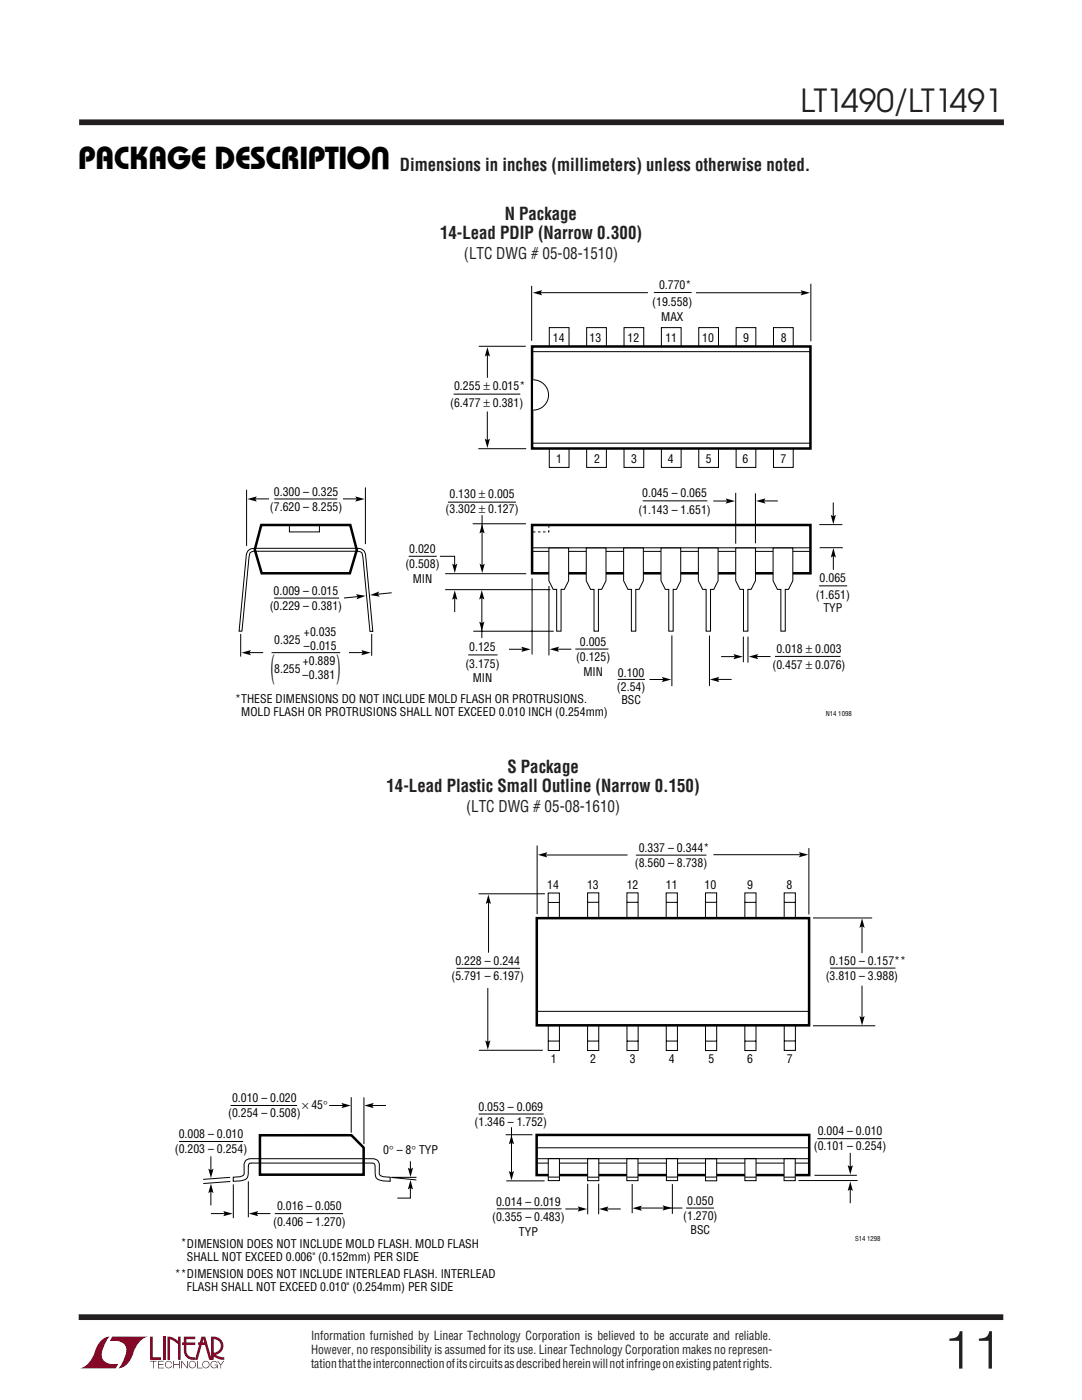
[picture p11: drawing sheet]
<svg xmlns="http://www.w3.org/2000/svg" width="216mm" height="279mm" viewBox="0 0 216 279" stroke-linecap="round" stroke-linejoin="round" font-family="sans-serif">
<path d="M15.8 24.4h184.5M15.7 262.9h184.5" fill="none" stroke="#231f20" stroke-width="1.1" stroke-linecap="butt"/>
<g fill="#900126">
<path d="M30 266.7h.5v4.2h1.6v.5h-2.1z"/>
<path d="M19.9 267.8a2.65 2.65 0 0 1 2-1.1 5.2 5.2 0 0 0-1.5 4.2 2.65 2.65 0 0 0 3.2 1.3l-.5 .9h-7.2a5 5 0 0 0 3.2-3.9z"/>
<path d="M22.4 266.7h7.2a5 5 0 0 0-3.2 3.9 3.3 3.3 0 0 1-2.8 2.5 5.2 5.2 0 0 0 1.5-4.2 2.65 2.65 0 0 0-3.2-1.3z"/>
<path d="M32.5 266.7h.5v4.7h-.5z"/>
<path d="M33.4 266.7l1.1 .2 1 .7v-.9h.5v4.7h-.5v-3.1l-1.6-1v4.1h-.5z"/>
<path d="M29.9 271.6h1.4v.1h-.6v1.4h-.2v-1.4h-.6z"/>
<path d="M31.5 271.6h1.2v.1h-1v.6h.9v.1h-.9v.6h1v.1h-1.2z"/>
<path d="M34.6 271.6h.1v.7h1.1v-.7h.1v1.5h-.1v-.7h-1.1v.7h-.1z"/>
<path d="M36.2 271.6h.1l1 1.3v-1.3h.2v1.5h-.2l-1-1.3v1.3h-.1z"/>
<path d="M39.3 271.6h.2v1.4h.9v.1h-1.1z"/>
<path d="M43.3 271.6h.2l.5 .7 .6-.7h.1l-.6 .9v.6h-.1v-.6z"/>
<path d="M36.7 266.7h2.3v.6h-1.8v.6h1.8v.5h-1.8v1.2a1.35 1.35 0 0 0 1.7 1.3v.5l1.3-4.6 .8-.1 1.1 4.2v-4.2a1.88 1.88 0 0 1 2.4 1.4 1.88 1.88 0 0 1-1.5 2.3l.8 .4 1 .1v.5h-.5a3.4 3.4 0 0 1-1.8-.8v-.6a1.37 1.37 0 0 0 1.5-1.3 1.37 1.37 0 0 0-1.4-1.4v4.1h-.9l-.8-3h-1.4v-.5h1.3l-.2-.6-1.2 4.1a2.1 2.1 0 0 1-2.7-1.3v-1.7h-.4v-.5h.4z"/>
<path d="M37.9 271.8a.74 .74 0 0 1 1.1 .1 .74 .74 0 0 1-.4 1.1 .74 .74 0 0 1-.9-.7h.1a.61 .61 0 0 0 .8 .6 .61 .61 0 0 0 .2-1 .61 .61 0 0 0-1 .2v.2h-.1z"/>
<path d="M40.6 271.8a.74 .74 0 0 1 1.1 .1 .74 .74 0 0 1-.4 1.1 .74 .74 0 0 1-.9-.7h.1a.61 .61 0 0 0 .8 .6 .61 .61 0 0 0 .2-1 .61 .61 0 0 0-1 .2v.2h-.1z"/>
<path d="M42.2 271.8a.74 .74 0 0 1 1.2 .3h-.1a.6 .6 0 0 0-1-.2 .6 .6 0 0 0 .1 .9 .6 .6 0 0 0 .9-.3h-.5v-.2h.7v.8h-.2v-.3a.74 .74 0 0 1-1.1 .1 .74 .74 0 0 1 0-1.1z"/>
<path d="M33.1 271.8a.73 .73 0 0 1 1.2 .4h-.1a.6 .6 0 0 0-.9-.4 .6 .6 0 0 0 0 1 .6 .6 0 0 0 .9-.2h.1a.74 .74 0 0 1-1.1 .4 .74 .74 0 0 1-.1-1.2z"/>
</g>
<g fill="none" stroke="#000" stroke-width=".2">
<path d="M128.2 100h12.9M146.8 98.4v10.1M150.7 98.4v10M81.5 111h5.7M87.8 111h2.9v1.9M88.8 114.5h16.2M88.8 117.7h21M89.4 100.2h13.5M94.3 104.5h10.7M96.1 118.5v8.8M96.2 102.8v10.4M106.2 115.4v15.2"/>
<path d="M106.2 110h55.4M106.2 109.3h55.4M109.5 116.9v13.9M163.4 116.9h5.6M163.5 104.7h4.6M163.6 109.3h4.6M93.4 130.7h5.9M94.4 126h16.1M114.8 129.5h6.6M123.2 135.6h5.5M134.1 126.8v10.1M141.6 126.9v10"/>
<path d="M148.3 127.1v5.1M149.3 127.1v5.1M154.6 131h13.1"/>
</g>
<path d="M106.2 104.8h55.5v9.6h-55.5z" fill="none" stroke="#000" stroke-width=".5"/>
<path d="M109.5 104.8v1.4h-3.3" fill="none" stroke="#000" stroke-width=".2" stroke-dasharray=".5 .5" stroke-linecap="butt"/>
<g fill="#fff" stroke="#000" stroke-width=".2">
<path d="M109.5 109.4h4v6.5l-.9 1.7h-.6v8.4h-.9v-8.4h-.7l-.9-1.7z"/>
<path d="M117 109.4h3.9v6.5l-.8 1.7h-.7v8.4h-.9v-8.4h-.7l-.8-1.7z"/>
<path d="M124.4 109.4h4v6.5l-.9 1.7h-.6v8.4h-.9v-8.4h-.7l-.9-1.7z"/>
<path d="M131.9 109.4h3.9v6.5l-.8 1.7h-.7v8.4h-.9v-8.4h-.6l-.9-1.7z"/>
<path d="M139.3 109.4h4v6.5l-.9 1.7h-.6v8.4h-.9v-8.4h-.7l-.9-1.7z"/>
<path d="M146.8 109.4h3.9v6.5l-.8 1.7h-.7v8.4h-.8v-8.4h-.7l-.9-1.7z"/>
<path d="M154.3 109.4h3.9v6.5l-.9 1.7h-.6v8.4h-.9v-8.4h-.7l-.8-1.7z"/>
</g>
<g fill="none" stroke="#000" stroke-width=".2">
<path d="M106.1 57v11M130.5 58.4h7.5M161.8 56.6v11.5M90.5 78.7h13.3M95.5 69.1h9.4M109.6 65.4h3.9v27.9h-3.9zM117.1 65.4h3.9v27.9h-3.9zM124.5 65.4h4v27.9h-4zM132 65.4h3.9v27.9h-3.9zM139.4 65.4h4v27.9h-4zM146.9 65.4h3.9v27.9h-3.9zM154.3 65.4h4v27.9h-4z"/>
<path d="M95.4 89.5h9.6"/>
</g>
<path d="M106.2 69.1h55.5v20.4h-55.5z" fill="#fff" stroke="#000" stroke-width=".5"/>
<path d="M106.2 70.2h55.4M106.3 88.4h55.3" fill="none" stroke="#000" stroke-width=".2"/>
<path d="M106.4 75.8a3 3 0 0 1 3.1 3 3 3 0 0 1-3.1 3z" fill="#fff" stroke="#000" stroke-width=".2"/>
<path d="M52.1 104.8h17.8l1.3 5-1.4 4.6h-17.6l-1.4-4.7z" fill="none" stroke="#000" stroke-width=".5"/>
<path d="M49.2 97.7v11.3M50.5 99.6h20.8M72.9 97.3v11.3M54.7 119.4h13M57.7 104.8v1.4h6v-1.4M48 126.5v4.5M74.2 126.5v4.4" fill="none" stroke="#000" stroke-width=".2"/>
<path d="M53.8 99.1h14.5v.9h-14.5z" fill="#fff"/>
<g fill="none" stroke="#000" stroke-width=".2">
<path d="M107.6 58.4h21.7M138.9 58.4h21.4M97.3 70.6v4.8M54.7 99.6h12.6M97.2 82.1v6M142.3 100h3M152.2 100h3M50.7 109.4h20.6M50.8 110h20.6M50.9 109.4a1.49 1.49 0 0 0-1.7 1.2l-1.5 15.4h.6l1.4-15a.87 .87 0 0 1 1.1-1M71.2 109.4a1.49 1.49 0 0 1 1.7 1.2l1.5 15.4h-.6l-1.4-15a.87 .87 0 0 0-1.1-1M71.6 119l-3 .4"/>
<path d="M78.2 118.3l-3 .3M90.7 119.1v3.1M166.3 100.3v3M166.3 110.7v3M49.5 130.2h3M54.2 130.3h13.7M69.6 130.2h3.1M101.6 129.6h3M111 129.6h3M129.6 135.6h3M143 135.6h3M143.9 131h3"/>
<path d="M150.7 131h3.1"/>
</g>
<g fill="#000">
<path d="M106.3 58.4l1.9-.5-.3 .5 .3 .5zM159.8 57.9l1.8 .5-1.8 .5 .3-.5zM97.3 69.3l.5 1.9-.5-.4-.6 .4zM49.4 99.6l1.8-.5-.3 .5 .3 .5zM70.9 99.1l1.9 .5-1.9 .5 .3-.5zM96.7 87.5l.5 .4 .6-.4-.6 1.9zM144.8 99.5l1.9 .5-1.9 .5 .3-.5zM150.9 100l1.8-.5-.3 .5 .3 .5zM71 118.6l2 .3-1.9 .7 .3-.5zM73.8 118.8l1.9-.8-.3 .6 .4 .5zM90.7 117.8l.6 1.9-.6-.3-.5 .3zM90.2 112.5l.5 .3 .6-.3-.6 1.9z"/>
<path d="M96.1 117.8l.5 1.9-.5-.4-.5 .4zM96.2 104.6l.5 1.9-.5-.3-.5 .3zM95.7 112.5l.5 .3 .5-.3-.5 1.9zM165.8 102.7l.5 .4 .5-.4-.5 1.9zM166.3 109.4l.5 1.9-.5-.3-.5 .3zM48.2 130.3l1.9-.6-.3 .6 .3 .5zM72.1 129.7l1.9 .6-1.9 .5 .3-.5zM95.6 124.1l.5 .3 .6-.3-.6 1.8zM104 129.1l1.9 .5-1.9 .5 .3-.5zM109.7 129.6l1.9-.5-.4 .5 .4 .5zM132.1 135.1l1.8 .5-1.8 .5 .3-.5zM141.6 135.6l1.9-.5-.3 .5 .3 .5z"/>
<path d="M146.4 130.5l1.8 .6-1.8 .5 .3-.5zM149.4 131l1.9-.5-.3 .5 .3 .6z"/>
</g>
<path d="M107.1 201.8h54.3z" fill="#fff" stroke="#000" stroke-width=".2"/>
<path d="M107.1 183.2h54.3v21.4h-54.3z" fill="none" stroke="#000" stroke-width=".5"/>
<g fill="none" stroke="#000" stroke-width=".2">
<path d="M95.5 178.4h13.2M97.5 179.8v10.3M107.2 168.7v13.7M108.5 170.6h16.7M109.4 178.2h2.2v5h-2.2zM117.2 178.2h2.3v5h-2.3zM125.1 178.2h2.2v5h-2.2zM126.9 170.7h14.1M132.9 178.2h2.3v5h-2.3zM140.8 178.2h2.2v5h-2.2zM142.4 170.6h17.8M148.6 178.2h2.3v5h-2.3z"/>
<path d="M156.5 178.2h2.2v5h-2.2zM161.4 169.3v13.2M91.1 193.2h12.7M97.3 197.2v10.8M109.4 180.1h2.2M117.2 180.1h2.3M125.1 180.1h2.2M132.9 180.1h2.2M140.8 180.1h2.2M148.6 180.1h2.2M156.5 180.1h2.2M162.2 183.2h11.8"/>
<path d="M165.6 193.2h13.1M95.6 209.6h12.7M109.4 204.6h2.2v5.1h-2.2zM109.4 207.8h2.2M117.2 204.6h2.3v5.1h-2.3zM117.3 207.8h2.2M125.1 204.6h2.2v5.1h-2.2zM125.1 207.8h2.2M132.9 204.6h2.3v5h-2.3zM133 207.8h2.2M140.8 204.6h2.2v5.1h-2.2zM140.8 207.8h2.2"/>
<path d="M148.6 204.6h2.3v5.1h-2.3zM148.6 207.8h2.3M156.5 204.6h2.2v5h-2.2zM156.5 207.7h2.2M162.2 204.7h12.5M35.7 227.8h12.8M46 220.6h13.3M54.8 242.2h13.7"/>
</g>
<path d="M51.9 226.6h18.2l2.5 2.4v5.4h-20.7z" fill="#fff" stroke="#000" stroke-width=".5"/>
<g fill="none" stroke="#000" stroke-width=".2">
<path d="M70.1 219v7.1M72.6 219v9.3M45.9 235l-5.4 .4M46 235.8l-5.4 .4M46.6 236.4v6.7M49.6 235.7v7.2M50.2 232.1h24M51.7 231.2h22.6a1.27 1.27 0 0 1 1.4 1.2v1.7a.91 .91 0 0 0 1.1 .8h1.1v.9l-1.2-.1a1.57 1.57 0 0 1-1.8-1.4l-.1-1.8-.2-.3-.4-.1M51.9 231.2h-1.8a1.27 1.27 0 0 0-1.4 1.2v1.6a.91 .91 0 0 1-1.1 .9h-1.1v.9l1.2-.1a1.57 1.57 0 0 0 1.8-1.4l.1-1.8 .2-.3 .4-.1M78.1 235h5M78.1 235l5 .5M81.9 236.6v2.5h-2.6"/>
<path d="M81.9 231.8v1.5M95.5 222.3h13M100.9 226.5h5.3M102.1 225v9.2M107.1 232.1h54.3M117.3 236.3v6M119.5 236.2v6.1M126.1 236.3v5.8M134.2 236.3v6M162.5 234.6h8.5M163.1 227.2h12.9M99.1 241.3h12.9"/>
</g>
<path d="M107.1 226.5h54.4v8h-54.4z" fill="none" stroke="#000" stroke-width=".5"/>
<path d="M109.4 231.2h2.2v4.4h-2.2z" fill="#fff" stroke="#000" stroke-width=".2"/>
<path d="M107.2 229.1h54.2M109.4 234.9h2.2" fill="none" stroke="#000" stroke-width=".2"/>
<path d="M133 231.2h2.2v4.4h-2.2z" fill="#fff" stroke="#000" stroke-width=".2"/>
<path d="M133 234.9h2.2" fill="none" stroke="#000" stroke-width=".2"/>
<path d="M125.1 231.2h2.2v4.4h-2.2z" fill="#fff" stroke="#000" stroke-width=".2"/>
<path d="M125.1 234.9h2.2" fill="none" stroke="#000" stroke-width=".2"/>
<path d="M117.3 231.2h2.2v4.4h-2.2z" fill="#fff" stroke="#000" stroke-width=".2"/>
<path d="M117.3 234.9h2.2M127.7 241.1h8.5" fill="none" stroke="#000" stroke-width=".2"/>
<path d="M140.8 231.2h2.2v4.5h-2.2z" fill="#fff" stroke="#000" stroke-width=".2"/>
<path d="M140.8 234.9h2.2" fill="none" stroke="#000" stroke-width=".2"/>
<path d="M156.5 231.2h2.2v4.4h-2.2z" fill="#fff" stroke="#000" stroke-width=".2"/>
<path d="M156.5 234.9h2.2" fill="none" stroke="#000" stroke-width=".2"/>
<path d="M148.6 231.2h2.3v4.4h-2.3z" fill="#fff" stroke="#000" stroke-width=".2"/>
<g fill="none" stroke="#000" stroke-width=".2">
<path d="M172 184.6v5.6M172 196.7v6.6M42.1 230.8v3M42.1 237.6v3M65.7 220.6h3M74 220.6h3M101 235.7h7.7M107.1 231.2h54.3M148.6 234.9h2.2M159.3 235.6h11.8M169.7 230.1v3M169.7 237.1v3"/>
<path d="M42.1 242.2h3M51 242.2h3M112.8 241.3h3M120.8 241.3h3.1M136.9 241.1h5.6"/>
</g>
<g fill="#000">
<path d="M107.3 170.6l1.9-.5-.3 .5 .3 .5zM159.4 170.1l1.9 .5-1.9 .5 .3-.5zM97.5 178.5l.5 1.9-.5-.3-.6 .3zM172 183.3l.5 1.9-.5-.3-.5 .3zM96.8 207.6l.5 .3 .6-.3-.6 1.9zM171.5 202.8l.5 .3 .5-.3-.5 1.9zM41.6 233.2l.5 .3 .5-.3-.5 1.9zM42.1 236.2l.5 1.9-.5-.3-.5 .3zM68.1 220.1l1.9 .5-1.9 .5 .3-.5zM72.7 220.6l1.9-.5-.3 .5 .3 .5zM81.4 233l.5 .3 .5-.3-.5 1.9zM81.9 235.5l.5 1.9-.5-.3-.5 .3z"/>
<path d="M101.5 233.7l.6 .3 .5-.3-.5 1.9zM102.1 226.5l.5 1.9-.5-.3-.6 .3zM169.1 232.5l.6 .3 .5-.3-.5 1.9zM169.7 235.8l.5 1.9-.5-.3-.6 .3zM44.5 241.7l1.9 .5-1.9 .5 .4-.5zM49.6 242.2l1.9-.5-.3 .5 .3 .5zM115.3 240.8l1.9 .5-1.9 .5 .3-.5zM119.5 241.3l1.9-.5-.3 .5 .3 .5zM126.2 241.1l1.9-.5-.3 .5 .3 .5zM132.2 240.6l1.9 .5-1.9 .5 .3-.5z"/>
</g>
<text font-size="10.6" fill="#231f20" x="188.2" y="273.1">11</text>
<g font-size="7">
<text x="54.1" y="135.3">(</text>
<text x="67.1" y="135.3">)</text>
</g>
<g font-size="6.4">
<text x="77.8" y="29.3" transform="rotate(-180 77.8 29.3)">U</text>
<text x="15.6" y="33.8">PACKAGE DESCRIPTIO</text>
</g>
<text font-size="6.3" fill="#231f20" x="159.7" y="22.4">LT1490/LT1491</text>
<g font-size="3.5" fill="#231f20">
<text x="79.8" y="34.2">Dimensions in inches (millimeters) unless otherwise noted.</text>
<text x="87.8" y="47.8">14-Lead PDIP (Narrow 0.300)</text>
<text x="100.7" y="43.9">N Package</text>
<text x="101.3" y="154.3">S Package</text>
<text x="77.1" y="158.2">14-Lead Plastic Small Outline (Narrow 0.150)</text>
</g>
<g font-size="3.2" fill="#231f20">
<text x="92.6" y="51.6">(LTC DWG # 05-08-1510)</text>
<text x="93" y="162.1">(LTC DWG # 05-08-1610)</text>
</g>
<g font-size="2.5" fill="#231f20">
<text x="62.1" y="267.5">Information furnished by Linear Technology Corporation is believed to be accurate and reliable.</text>
<text x="62.1" y="270.3">However, no responsibility is assumed for its use. Linear Technology Corporation makes no represen-</text>
<text x="62.1" y="273.1">tation that the interconnection of its circuits as described herein will not infringe on existing patent rights.</text>
</g>
<g font-size="2.3">
<text x="131.5" y="57.6">0.770*</text>
<text x="130.1" y="61">(19.558)</text>
<text x="131.9" y="64">MAX</text>
<text x="110.3" y="68.2">14</text>
<text x="117.6" y="68.2">13</text>
<text x="125.2" y="68.2">12</text>
<text x="132.8" y="68.2">11</text>
<text x="140.1" y="68.2">10</text>
<text x="148.3" y="68.2">9</text>
<text x="155.8" y="68.2">8</text>
<text x="90.6" y="77.9">0.255 ± 0.015*</text>
<text x="89.8" y="81.3">(6.477 ± 0.381)</text>
<text x="110.9" y="92.4">1</text>
<text x="118.5" y="92.4">2</text>
<text x="125.9" y="92.4">3</text>
<text x="133.2" y="92.5">4</text>
<text x="140.9" y="92.4">5</text>
<text x="148.1" y="92.4">6</text>
<text x="155.7" y="92.4">7</text>
<text x="53.9" y="101.9">(7.620 – 8.255)</text>
<text x="54.6" y="98.9">0.300 – 0.325</text>
<text x="89.7" y="99.4">0.130 ± 0.005</text>
<text x="128.2" y="99.2">0.045 – 0.065</text>
<text x="88.9" y="102.4">(3.302 ± 0.127)</text>
<text x="127.4" y="102.5">(1.143 – 1.651)</text>
<text x="80.9" y="113.4">(0.508)</text>
<text x="81.7" y="110.4">0.020</text>
<text x="54.6" y="118.8">0.009 – 0.015</text>
<text x="82.3" y="116.4">MIN</text>
<text x="162.8" y="119.5">(1.651)</text>
<text x="163.6" y="116.2">0.065</text>
<text x="53.8" y="121.8">(0.229 – 0.381)</text>
<text x="164.3" y="122.2">TYP</text>
<text x="54.7" y="128.6">0.325</text>
<text x="60.6" y="129.6">–0.015</text>
<text x="60.7" y="126.9">+0.035</text>
<text x="93.6" y="130">0.125</text>
<text x="114.9" y="131.9">(0.125)</text>
<text x="115.7" y="128.9">0.005</text>
<text x="154.9" y="130.3">0.018 ± 0.003</text>
<text x="54.7" y="134.2">8.255</text>
<text x="60.4" y="135.5">–0.381</text>
<text x="60.4" y="132.8">+0.889</text>
<text x="92.9" y="133.3">(3.175)</text>
<text x="94.3" y="136">MIN</text>
<text x="116.4" y="134.9">MIN</text>
<text x="123.1" y="137.8">(2.54)</text>
<text x="123.3" y="135.1">0.100</text>
<text x="154.1" y="133.6">(0.457 ± 0.076)</text>
<text x="47" y="140.2">*THESE DIMENSIONS DO NOT INCLUDE MOLD FLASH OR PROTRUSIONS.</text>
<text x="48.1" y="142.9">MOLD FLASH OR PROTRUSIONS SHALL NOT EXCEED 0.010 INCH (0.254mm)</text>
<text x="124" y="140.5">BSC</text>
<text x="126.7" y="173">(8.560 – 8.738)</text>
<text x="127.4" y="169.9">0.337 – 0.344*</text>
<text x="109.2" y="177.5">14</text>
<text x="117.2" y="177.4">13</text>
<text x="125.1" y="177.4">12</text>
<text x="132.9" y="177.5">11</text>
<text x="140.6" y="177.5">10</text>
<text x="149.1" y="177.5">9</text>
<text x="157" y="177.5">8</text>
<text x="90.1" y="195.6">(5.791 – 6.197)</text>
<text x="90.9" y="192.6">0.228 – 0.244</text>
<text x="164.8" y="195.6">(3.810 – 3.988)</text>
<text x="165.5" y="192.6">0.150 – 0.157**</text>
<text x="109.9" y="212.2">1</text>
<text x="117.8" y="212.2">2</text>
<text x="125.7" y="212.2">3</text>
<text x="133.5" y="212.2">4</text>
<text x="141.3" y="212.2">5</text>
<text x="149.1" y="212.2">6</text>
<text x="157" y="212.1">7</text>
<text x="46.3" y="220">0.010 – 0.020</text>
<text x="60.3" y="221.3">× 45°</text>
<text x="95.5" y="221.7">0.053 – 0.069</text>
<text x="35.7" y="227.2">0.008 – 0.010</text>
<text x="45.5" y="223">(0.254 – 0.508)</text>
<text x="94.7" y="224.7">(1.346 – 1.752)</text>
<text x="163.2" y="226.6">0.004 – 0.010</text>
<text x="34.9" y="230.2">(0.203 – 0.254)</text>
<text x="76.5" y="230.3">0° – 8° TYP</text>
<text x="162.4" y="229.6">(0.101 – 0.254)</text>
<text x="54.5" y="244.6">(0.406 – 1.270)</text>
<text x="55.3" y="241.6">0.016 – 0.050</text>
<text x="98.2" y="243.7">(0.355 – 0.483)</text>
<text x="99" y="240.7">0.014 – 0.019</text>
<text x="136.3" y="243.5">(1.270)</text>
<text x="137.1" y="240.5">0.050</text>
<text x="36.1" y="248.9">*DIMENSION DOES NOT INCLUDE MOLD FLASH. MOLD FLASH</text>
<text x="37.3" y="251.7">SHALL NOT EXCEED 0.006&quot; (0.152mm) PER SIDE</text>
<text x="103.5" y="246.7">TYP</text>
<text x="137.8" y="246.2">BSC</text>
<text x="34.9" y="255">**DIMENSION DOES NOT INCLUDE INTERLEAD FLASH. INTERLEAD</text>
<text x="37.3" y="257.7">FLASH SHALL NOT EXCEED 0.010&quot; (0.254mm) PER SIDE</text>
</g>
<g font-size="1.3">
<text x="164.8" y="142.8">N14 1098</text>
<text x="170.6" y="247.7">S14 1298</text>
</g>
</svg>
